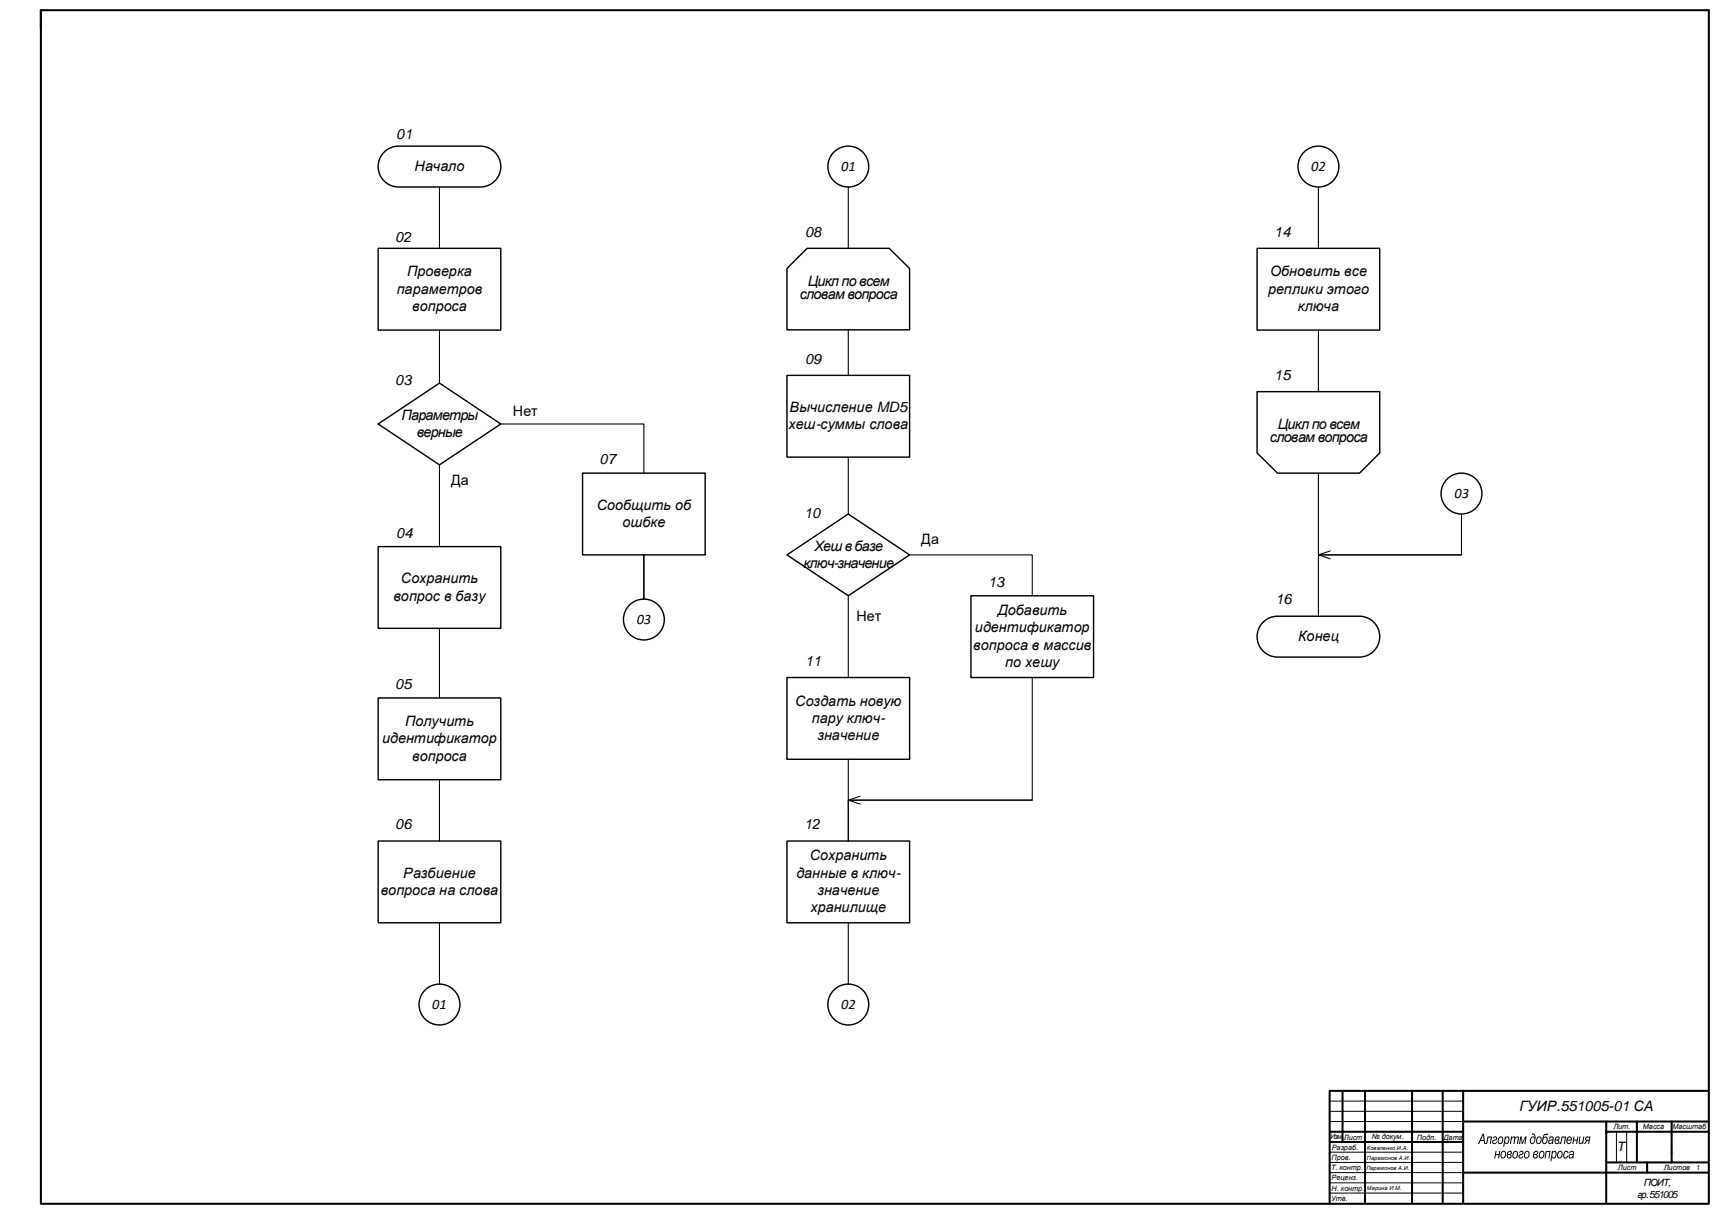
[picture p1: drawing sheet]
<svg xmlns="http://www.w3.org/2000/svg" width="841mm" height="594mm" viewBox="0 0 841 594" stroke-linecap="round" stroke-linejoin="round" font-family="sans-serif">
<g fill="#000">
<path d="M725 555h1l1 5h-1v-2h-2v2h-1zM726 555l-1 3h1zM728 556h2l-1 4v-3h-1v2l-1 1zM731 556a1.2 1.2 0 0 1 1 1 1.2 1.2 0 0 1-1 1 .7 .7 0 0 0 0 1 .7 .7 0 0 0 1 0 1 1 0 0 1 0 1 1 1 0 0 1-2 0 1.8 1.8 0 0 1 2-3h-2zM733 556a1.8 1.8 0 0 1 3 2 1.8 1.8 0 0 1-2 2 1.9 1.9 0 0 1-1-2 1.9 1.9 0 0 1 0-2zM734 557a1.2 1.2 0 0 0-1 1 1.2 1.2 0 0 0 2 1 1.2 1.2 0 0 0 0-2 1.2 1.2 0 0 0-1 0zM736 556l1 1a1.2 1.2 0 0 1 1-1 1.2 1.2 0 0 1 0 2l-1 2-1-1v2h-1zM737 557a1.2 1.2 0 0 0-1 1 1.2 1.2 0 0 0 2 1v-2zM739 556h1v1v-1l1 1 1-1h1v4h-1v-3h-1v3h-1l1-3h-1l-1 3zM744 556h1v3l1-3h1l-1 4v-3l-2 3v-3v3h-1zM749 555a2.8 2.8 0 0 1 3 2 2.8 2.8 0 0 1-2 3 1.7 1.7 0 0 1-2-2 1.8 1.8 0 0 1 3-2v-1h-2zM749 557a1.1 1.1 0 0 0 0 2 1.1 1.1 0 0 0 2 0 1.1 1.1 0 0 0 0-2h-1zM752 556a1.8 1.8 0 0 1 2 2 1.8 1.8 0 0 1-1 2 1.9 1.9 0 0 1-2-2 1.9 1.9 0 0 1 1-2zM752 557a1.2 1.2 0 0 0 0 1 1.2 1.2 0 0 0 1 1 1.2 1.2 0 0 0 1-2 1.2 1.2 0 0 0-2 0zM755 555h2h-1l-1 1a1.6 1.6 0 0 1 2 2 1.6 1.6 0 0 1-2 1v-2zM755 557a1.1 1.1 0 0 0 0 2 1.1 1.1 0 0 0 1 0 1.1 1.1 0 0 0 1-1l-1-1zM758 556h1l1 1v3l-1-1a1.1 1.1 0 0 1-1 0 1.1 1.1 0 0 1 0-1 1.1 1.1 0 0 1 1 0l1-1h-1h-1zM758 558a.7 .7 0 0 0 0 1 .7 .7 0 0 0 1 0 .7 .7 0 0 0 0-1zM761 556h2v1l-1 1a1.3 1.3 0 0 1 0 2 1.3 1.3 0 0 1-1 0 1.3 1.3 0 0 1-1-2zM761 557a.8 .8 0 0 0 1 0 .8 .8 0 0 0-1 0zM761 559a.8 .8 0 0 0 1 0 .8 .8 0 0 0-1 0zM764 556h2v4h-1l1-3h-2v2l-1 1zM767 556h1l1 2h-2v1h2a1.5 1.5 0 0 1-2 1 1.5 1.5 0 0 1 0-3zM767 557v1h2l-1-1zM770 556v2h1l1-2v4h-1v-2h-1v2h-1zM773 556v2a.7 .7 0 0 0 1 1 .7 .7 0 0 0 0-1l1-2-1 4v-1l-1 1zM776 556h2l-1 4v-2l-2 2 1-2-1-1zM776 557v1h1v-1z"/>
<path d="M732 563v2h1l1-2-1 4v-2h-1v2h-1zM735 563a1.8 1.8 0 0 1 2 2 1.8 1.8 0 0 1-1 2 1.9 1.9 0 0 1-2-2 1.9 1.9 0 0 1 1-2zM735 564a1.2 1.2 0 0 0-1 1 1.2 1.2 0 0 0 2 1 1.2 1.2 0 0 0 0-2 1.2 1.2 0 0 0-1 0zM738 563h1l1 1-1 1a1.3 1.3 0 0 1 0 2 1.3 1.3 0 0 1-2 0 1.3 1.3 0 0 1 0-2zM738 564a.8 .8 0 0 0 1 0 .8 .8 0 0 0-1 0zM737 566a1 1 0 0 0 2 0 1 1 0 0 0-2 0zM741 563a1.8 1.8 0 0 1 2 2 1.8 1.8 0 0 1-2 2 1.9 1.9 0 0 1-1-2 1.9 1.9 0 0 1 1-2zM741 564a1.2 1.2 0 0 0-1 1 1.2 1.2 0 0 0 2 1 1.2 1.2 0 0 0 0-2 1.2 1.2 0 0 0-1 0zM744 563a1.2 1.2 0 0 1 1 1 1.2 1.2 0 0 1-1 1 .7 .7 0 0 0 0 1 .7 .7 0 0 0 1 0 1 1 0 0 1-1 1 1 1 0 0 1-1 0 1.8 1.8 0 0 1 2-3h-1h-1zM746 563a1.8 1.8 0 0 1 2 2 1.8 1.8 0 0 1-1 2 1.9 1.9 0 0 1-2-2 1.9 1.9 0 0 1 1-2zM747 564a1.2 1.2 0 0 0-1 1 1.2 1.2 0 0 0 1 1 1.2 1.2 0 0 0 1-2 1.2 1.2 0 0 0-1 0zM751 563h1v1v1a1.2 1.2 0 0 1 0 2 1.2 1.2 0 0 1-2 0 1.2 1.2 0 0 1 0-2zM750 564a1 1 0 0 0 2 0 1 1 0 0 0-2 0zM750 566a1 1 0 0 0 2 0 1 1 0 0 0-2 0zM754 563a1.8 1.8 0 0 1 2 2 1.8 1.8 0 0 1-2 2 1.9 1.9 0 0 1-1-2 1.9 1.9 0 0 1 1-2zM754 564a1.2 1.2 0 0 0-1 1 1.2 1.2 0 0 0 2 1 1.2 1.2 0 0 0 0-2 1.2 1.2 0 0 0-1 0zM756 563h3l-1 4h-1l1-3h-1l-1 3zM759 563l1 1a1.2 1.2 0 0 1 1-1 1.2 1.2 0 0 1 0 2l-1 2-1-1v2h-1zM760 564a1.2 1.2 0 0 0-1 1 1.2 1.2 0 0 0 2 1v-2zM762 563a1.8 1.8 0 0 1 3 2 1.8 1.8 0 0 1-2 2 1.9 1.9 0 0 1-1-2 1.9 1.9 0 0 1 0-2zM763 564a1.2 1.2 0 0 0-1 1 1.2 1.2 0 0 0 2 1 1.2 1.2 0 0 0 0-2 1.2 1.2 0 0 0-1 0zM766 563a.8 .8 0 0 1 1 0 .8 .8 0 0 1 0 1 1.2 1.2 0 0 0-2 1 1.2 1.2 0 0 0 1 1h1a1.4 1.4 0 0 1-2 1 1.4 1.4 0 0 1 0-2zM768 563h1l1 1v3l-1-1a1.1 1.1 0 0 1-1 0 1.1 1.1 0 0 1 0-1 1.1 1.1 0 0 1 1 0l1-1h-1h-1zM768 565a.7 .7 0 0 0 0 1 .7 .7 0 0 0 1 0 .7 .7 0 0 0 0-1z"/>
</g>
<g fill="none" stroke="#000" stroke-width="1">
<path d="M20 14v-9h816v584M20 5v579M651 534v55M651 534h185M657 534v25M668 534v55M691 534v55M706 534v55M716 534v55M651 554h65M651 559h65M716 549h120"/>
<path d="M786 549v40M786 554h50M801 549v20M818 549v20M716 574h120M786 569h50M806 569v5M20 584v5h816"/>
</g>
<path d="M651 539h65M651 544h65M651 549h65M791 554v15M796 554v15M651 564h65M651 569h65M651 574h65M651 579h65M651 584h65" fill="none" stroke="#000" stroke-width=".49"/>
<path d="M188 75l2-2 4-1h41a10 10 0 0 1 10 10 10 10 0 0 1-10 9h-40a10 10 0 0 1-9-5 10 10 0 0 1 2-11z" fill-rule="evenodd" fill="#fff"/>
<path d="M188 75l2-2 4-1h41a10 10 0 0 1 10 10 10 10 0 0 1-10 9h-40a10 10 0 0 1-9-5 10 10 0 0 1 2-11z" fill="none" stroke="#000" stroke-width=".7"/>
<path d="M185 122h60v40h-60z" fill-rule="evenodd" fill="#fff"/>
<path d="M185 122h60v40h-60z" fill="none" stroke="#000" stroke-width=".7"/>
<path d="M185 207l30-20 30 20-30 20z" fill-rule="evenodd" fill="#fff"/>
<path d="M185 207l30-20 30 20-30 20z" fill="none" stroke="#000" stroke-width=".7"/>
<path d="M185 267h60v40h-60z" fill-rule="evenodd" fill="#fff"/>
<path d="M185 267h60v40h-60z" fill="none" stroke="#000" stroke-width=".7"/>
<path d="M245 207h70v24" fill="none" stroke="#000" stroke-width=".53"/>
<path d="M251 197h12v9h-12z" fill-rule="evenodd" fill="#fff"/>
<path d="M215 227v40" fill="none" stroke="#000" stroke-width=".53"/>
<g fill="#fff">
<path d="M221 231h8v8h-8z" fill-rule="evenodd"/>
<path d="M285 231h60v41h-60z" fill-rule="evenodd"/>
</g>
<path d="M285 231h60v41h-60z" fill="none" stroke="#000" stroke-width=".7"/>
<circle cx="315" cy="303" r="10" fill="#fff"/>
<circle cx="315" cy="303" r="10" fill="none" stroke="#000" stroke-width=".7"/>
<path d="M315 272v21" fill="none" stroke="#000" stroke-width=".79"/>
<path d="M215 91v31M215 162v25" fill="none" stroke="#000" stroke-width=".53"/>
<path d="M185 341h60v41h-60z" fill-rule="evenodd" fill="#fff"/>
<path d="M185 341h60v41h-60z" fill="none" stroke="#000" stroke-width=".7"/>
<path d="M215 307v34" fill="none" stroke="#000" stroke-width=".53"/>
<path d="M185 411h60v40h-60z" fill-rule="evenodd" fill="#fff"/>
<path d="M185 411h60v40h-60z" fill="none" stroke="#000" stroke-width=".7"/>
<circle cx="215" cy="491" r="10" fill="#fff"/>
<circle cx="215" cy="491" r="10" fill="none" stroke="#000" stroke-width=".7"/>
<path d="M215 382v30M215 451v30" fill="none" stroke="#000" stroke-width=".53"/>
<path d="M385 131l10-9h40l10 9v30h-60z" fill-rule="evenodd" fill="#fff"/>
<path d="M385 131l10-9h40l10 9v30h-60z" fill="none" stroke="#000" stroke-width=".7"/>
<circle cx="415" cy="81" r="10" fill="#fff"/>
<circle cx="415" cy="81" r="10" fill="none" stroke="#000" stroke-width=".7"/>
<path d="M415 91v31" fill="none" stroke="#000" stroke-width=".53"/>
<path d="M385 184h60v40h-60z" fill-rule="evenodd" fill="#fff"/>
<path d="M385 184h60v40h-60z" fill="none" stroke="#000" stroke-width=".7"/>
<path d="M385 272l30-21 30 21-30 20z" fill-rule="evenodd" fill="#fff"/>
<path d="M385 272l30-21 30 21-30 20z" fill="none" stroke="#000" stroke-width=".7"/>
<path d="M385 331h60v40h-60z" fill-rule="evenodd" fill="#fff"/>
<path d="M385 331h60v40h-60z" fill="none" stroke="#000" stroke-width=".7"/>
<path d="M445 272h60v20" fill="none" stroke="#000" stroke-width=".53"/>
<path d="M451 260h8v8h-8z" fill-rule="evenodd" fill="#fff"/>
<path d="M415 292v39" fill="none" stroke="#000" stroke-width=".53"/>
<g fill="#fff">
<path d="M419 297h12v9h-12z" fill-rule="evenodd"/>
<path d="M475 292h60v40h-60z" fill-rule="evenodd"/>
</g>
<path d="M475 292h60v40h-60z" fill="none" stroke="#000" stroke-width=".7"/>
<path d="M385 411h60v40h-60z" fill-rule="evenodd" fill="#fff"/>
<path d="M385 411h60v40h-60z" fill="none" stroke="#000" stroke-width=".7"/>
<path d="M505 332v59h-90v21v-41M415 391h90M421 390l-6 1 6 2" fill="none" stroke="#000" stroke-width=".53"/>
<circle cx="415" cy="491" r="10" fill="#fff"/>
<circle cx="415" cy="491" r="10" fill="none" stroke="#000" stroke-width=".7"/>
<circle cx="645" cy="81" r="10" fill="#fff"/>
<circle cx="645" cy="81" r="10" fill="none" stroke="#000" stroke-width=".7"/>
<path d="M415 161v23M415 224v27M415 451v30" fill="none" stroke="#000" stroke-width=".53"/>
<path d="M615 122h60v40h-60z" fill-rule="evenodd" fill="#fff"/>
<path d="M615 122h60v40h-60z" fill="none" stroke="#000" stroke-width=".7"/>
<path d="M645 91v31" fill="none" stroke="#000" stroke-width=".53"/>
<path d="M615 192h60v30l-10 9h-40l-10-9z" fill-rule="evenodd" fill="#fff"/>
<path d="M615 192h60v30l-10 9h-40l-10-9z" fill="none" stroke="#000" stroke-width=".7"/>
<circle cx="715" cy="241" r="10" fill="#fff"/>
<circle cx="715" cy="241" r="10" fill="none" stroke="#000" stroke-width=".7"/>
<path d="M618 304l3-2h4h40a10 10 0 0 1 10 10 10 10 0 0 1-10 10h-40a10 10 0 0 1-9-7 10 10 0 0 1 2-11z" fill-rule="evenodd" fill="#fff"/>
<path d="M618 304l3-2h4h40a10 10 0 0 1 10 10 10 10 0 0 1-10 10h-40a10 10 0 0 1-9-7 10 10 0 0 1 2-11z" fill="none" stroke="#000" stroke-width=".7"/>
<path d="M645 162v29M645 231v71M715 251v21h-70h70M651 270l-6 2 6 1" fill="none" stroke="#000" stroke-width=".53"/>
<g fill="#fff">
<path d="M190 61h15v8h-15z" fill-rule="evenodd"/>
<path d="M190 111h14v8h-14z" fill-rule="evenodd"/>
<path d="M190 182h14v7h-14z" fill-rule="evenodd"/>
<path d="M190 257h15v7h-15z" fill-rule="evenodd"/>
<path d="M190 330h14v8h-14z" fill-rule="evenodd"/>
<path d="M190 399h14v7h-14z" fill-rule="evenodd"/>
<path d="M290 220h15v8h-15z" fill-rule="evenodd"/>
<path d="M391 109h14v8h-14z" fill-rule="evenodd"/>
<path d="M391 171h14v8h-14z" fill-rule="evenodd"/>
<path d="M390 246h14v8h-14z" fill-rule="evenodd"/>
<path d="M391 319h14v7h-14z" fill-rule="evenodd"/>
<path d="M390 399h14v7h-14z" fill-rule="evenodd"/>
<path d="M480 280h14v8h-14z" fill-rule="evenodd"/>
<path d="M620 109h14v8h-14z" fill-rule="evenodd"/>
<path d="M620 179h14v7h-14z" fill-rule="evenodd"/>
<path d="M621 289h14v7h-14z" fill-rule="evenodd"/>
</g>
<g font-size="7">
<text x="194" y="68">01</text>
<text x="203" y="84">Начало</text>
<text x="411" y="84">01</text>
<text x="642" y="84">02</text>
<text x="193" y="118">02</text>
<text x="394" y="116">08</text>
<text x="623" y="116">14</text>
<text x="199" y="135">Проверка</text>
<text x="621" y="135">Обновить все</text>
<text x="194" y="144">параметров</text>
<text x="395" y="140">Цикл по всем</text>
<text x="620" y="144">реплики этого</text>
<text x="391" y="146">словам вопроса</text>
<text x="202" y="152">вопроса</text>
<text x="635" y="152">ключа</text>
<text x="394" y="178">09</text>
<text x="623" y="186">15</text>
<text x="193" y="188">03</text>
<text x="251" y="204">Нет</text>
<text x="386" y="202">Вычисление MD5</text>
<text x="196" y="205">Параметры</text>
<text x="204" y="214">верные</text>
<text x="386" y="210">хеш-суммы слова</text>
<text x="625" y="210">Цикл по всем</text>
<text x="621" y="216">словам вопроса</text>
<text x="293" y="227">07</text>
<text x="221" y="237">Да</text>
<text x="712" y="244">03</text>
<text x="292" y="249">Сообщить об</text>
<text x="305" y="258">ошбке</text>
<text x="393" y="253">10</text>
<text x="194" y="263">04</text>
<text x="398" y="269">Хеш в базе</text>
<text x="451" y="266">Да</text>
<text x="393" y="278">ключ-значение</text>
<text x="196" y="285">Сохранить</text>
<text x="483" y="287">13</text>
<text x="192" y="294">вопрос в базу</text>
<text x="624" y="296">16</text>
<text x="311" y="305">03</text>
<text x="419" y="304">Нет</text>
<text x="488" y="301">Добавить</text>
<text x="477" y="309">идентификатор</text>
<text x="476" y="318">вопроса в массив</text>
<text x="635" y="314">Конец</text>
<text x="394" y="326">11</text>
<text x="492" y="326">по хешу</text>
<text x="193" y="337">05</text>
<text x="389" y="345">Создать новую</text>
<text x="397" y="354">пару ключ-</text>
<text x="198" y="355">Получить</text>
<text x="187" y="364">идентификатор</text>
<text x="400" y="362">значение</text>
<text x="202" y="372">вопроса</text>
<text x="193" y="406">06</text>
<text x="393" y="406">12</text>
<text x="396" y="421">Сохранить</text>
<text x="197" y="429">Разбиение</text>
<text x="390" y="429">данные в ключ-</text>
<text x="186" y="438">вопроса на слова</text>
<text x="400" y="438">значение</text>
<text x="397" y="446">хранилище</text>
<text x="211" y="494">01</text>
<text x="411" y="494">02</text>
<text x="743" y="544">ГУИР.551005-01 СА</text>
</g>
<text font-size="6.3" x="791" y="563">Т</text>
<g font-size="4.9">
<text x="804" y="580">ПОИТ,</text>
<text x="801" y="586">гр.551005</text>
</g>
<g font-size="3.6">
<text x="651" y="557">Изм.</text>
<text x="657" y="558">Лист</text>
<text x="671" y="557">№ докум.</text>
<text x="693" y="558">Подп.</text>
<text x="706" y="558">Дата</text>
<text x="789" y="552">Лит.</text>
<text x="804" y="552">Масса</text>
<text x="818" y="552">Масштаб</text>
<text x="652" y="563">Разраб.</text>
<text x="651" y="568">Пров.</text>
<text x="651" y="573">Т. контр.</text>
<text x="792" y="572">Лист</text>
<text x="814" y="572">Листов</text>
<text x="830" y="572">1</text>
<text x="651" y="578">Реценз.</text>
<text x="651" y="588">Утв.</text>
<text x="651" y="583">Н. контр.</text>
</g>
<g font-size="2.8">
<text x="669" y="563">Коваленко И.А.</text>
<text x="669" y="567">Парамонов А.И.</text>
<text x="668" y="572">Парамонов А.И.</text>
<text x="669" y="582">Марина И.М.</text>
</g>
</svg>
